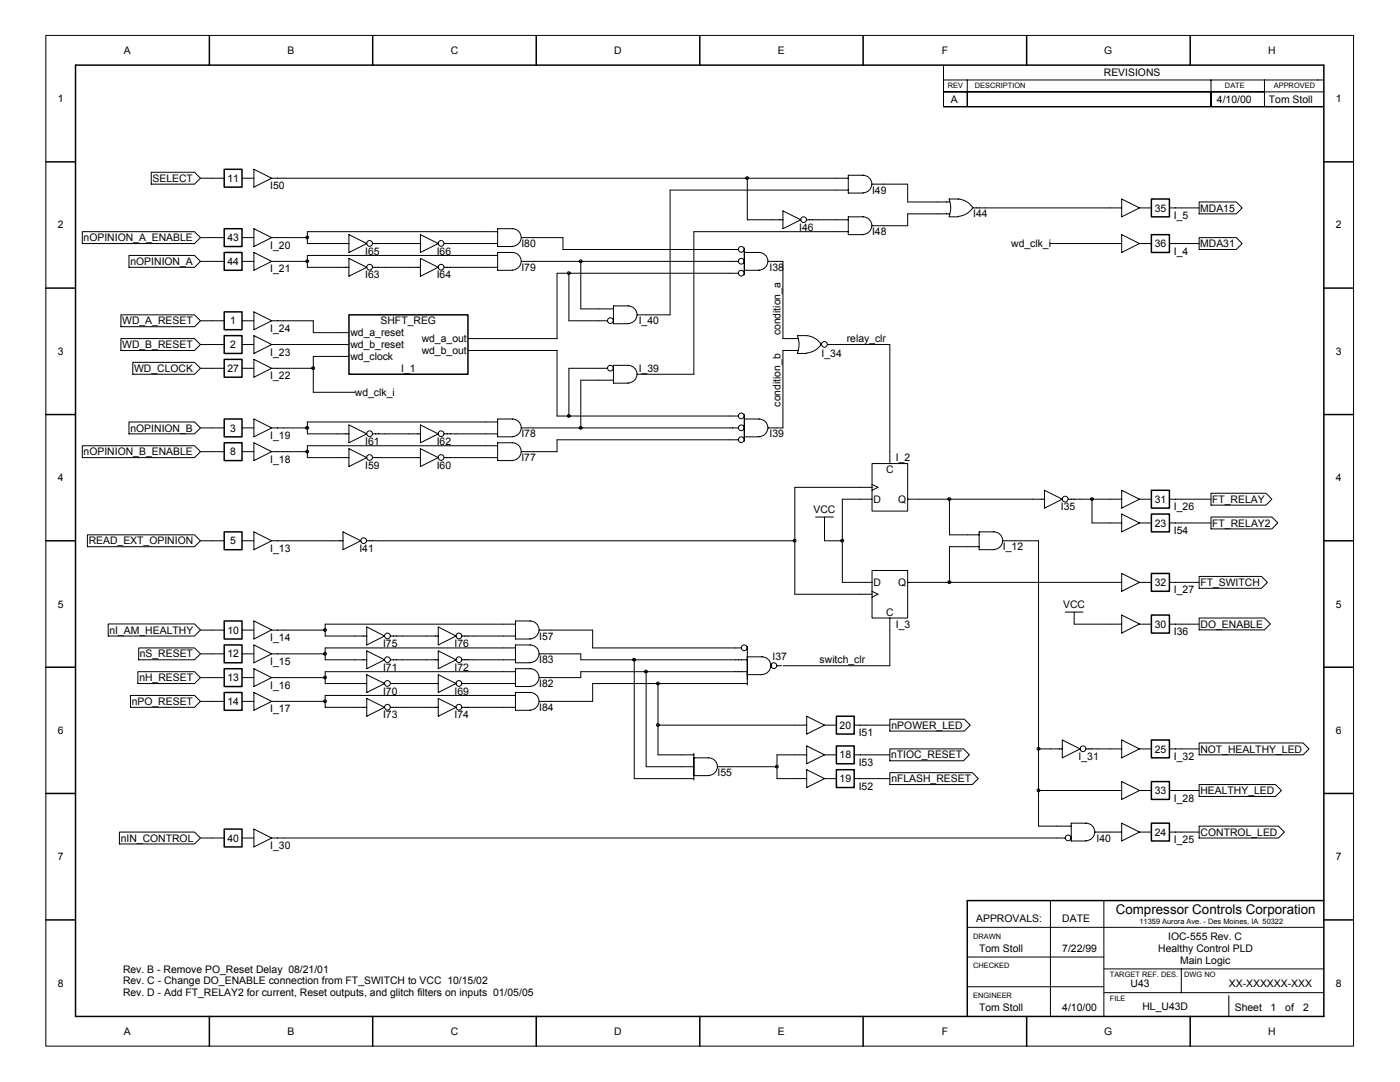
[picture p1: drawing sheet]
<svg xmlns="http://www.w3.org/2000/svg" width="279mm" height="216mm" viewBox="0 0 279 216" stroke-linecap="round" stroke-linejoin="round" font-family="sans-serif">
<g fill="none" stroke="#000" stroke-width=".2">
<path d="M9.1 7.1h261v201.6h-261zM188.3 18.3h4.7v3h-4.7zM188.3 13v5.3h75.9M188.3 16h75.9M193 18.3h48.7v3h-48.7zM193 16v2.3M241.7 18.3h10.6v3h-10.6zM241.7 16v2.3M252.3 16v2.3M30.2 34.4h8.6l1.2 1.2-1.2 1.1h-8.6zM40 35.6h4.7M48.3 35.6h2.4"/>
<path d="M50.7 33.8l3.5 1.8-3.5 1.7zM54.2 35.6h115.1M149.1 35.6v8.3h7.2M169.3 37.9h-35.6v24.9h-6.5M172.2 38.5a1.76 1.76 0 0 0 1.8-1.8 1.76 1.76 0 0 0-1.8-1.7h-2.9v3.5h3M174 36.7h7.1v3.6h8.4M188.3 21.3h75.9M189.4 39.7a4.8 4.8 0 0 1 0 3.5M189.5 39.7a4.4 4.4 0 0 1 4.6 1.7 3.8 3.8 0 0 1-2.9 1.8M223.9 39.7l3.5 1.8-3.5 1.8zM16.4 46.2h22.4l1.2 1.2-1.2 1.2h-22.4zM25.7 51h13.1l1.2 1.2-1.2 1.1h-13.1z"/>
<path d="M40 52.2h4.7M40 47.4h4.7M48.3 52.2h2.4M48.3 47.4h2.4M50.7 45.6l3.5 1.8-3.5 1.8zM50.7 50.4l3.5 1.8-3.5 1.7zM54.2 52.2h7.1M54.2 47.4h7.1M69.6 51.6l3.6 1.7-3.6 1.8zM69.6 46.8l3.6 1.8-3.6 1.8zM74.4 53.3h9.5M74.4 48.6h9.5"/>
<path d="M83.9 51.6l3.6 1.7-3.6 1.8zM83.9 46.8l3.6 1.8-3.6 1.8zM88.6 53.3h10.7M88.6 48.6h10.7M99.3 51h-38v2.3h8.3M99.3 46.2h-38v2.4h8.3M102.2 50.4a1.76 1.76 0 0 1 1.8 1.7 1.76 1.76 0 0 1-1.8 1.8M102.2 45.6a1.76 1.76 0 0 1 1.8 1.8 1.76 1.76 0 0 1-1.8 1.7M102.3 50.4h-3v3.5h3M102.3 45.6h-3v3.6h3M104.1 52.2h43.3M104.1 47.4h8.3v2.4h35"/>
<path d="M113.5 54.5v9.5h7.7M115.9 52.2v9.4h6.5M147.4 54.5h-36.2v13.1h-17.8M148.5 53.9h3M148.5 50.4h3M148.5 49.5v5.3M151.5 50.4a1.76 1.76 0 0 1 1.7 1.7 1.76 1.76 0 0 1-1.7 1.8M153.3 52.2h3v15.4h2.9M156.3 42.1l3.5 1.8-3.5 1.7zM161 43.9h8.3M169.3 43.3h2.9a1.76 1.76 0 0 1 1.8 1.7 1.76 1.76 0 0 1-1.8 1.8h-2.9zM169.3 46.2h-30.8v28.5h-11.3"/>
<path d="M189.5 42.7h-8.4v2.3h-7.1M189.5 43.3h1.8M194.2 41.5h29.7M209.6 48.6h14.3M223.9 46.8l3.5 1.8-3.5 1.8zM227.4 41.5h2.4M227.4 48.6h2.4M233.4 41.5h5.9M233.4 48.6h5.9M239.3 40.3h7.4l1.2 1.2-1.2 1.2h-7.4zM239.3 47.4h7.4l1.2 1.2-1.2 1.2h-7.4zM24.1 62.8h14.7l1.2 1.2-1.2 1.2h-14.7z"/>
<path d="M24.1 67.6h14.7l1.2 1.1-1.2 1.2h-14.7zM26.5 72.3h12.3l1.2 1.2-1.2 1.2h-12.3zM40 68.7h4.7M40 64h4.7M40 73.5h4.7M48.3 68.7h2.4M48.3 64h2.4M48.3 73.5h2.4M50.7 71.7l3.5 1.8-3.5 1.8zM50.7 67l3.5 1.7-3.5 1.8zM50.7 62.2l3.5 1.8-3.5 1.8zM54.2 68.7h15.4"/>
<path d="M54.2 64h8.3v2.4h7.1M54.2 73.5h8.3M69.6 71.1h-7.1v7.2h8.3M93.4 69.9h17.8v13.1h36.2M121.2 73.5h-7.7v9.5M122.4 75.9h-6.5v9.5M125.3 61a1.76 1.76 0 0 1 1.8 1.8 1.76 1.76 0 0 1-1.8 1.8M125.3 72.9a1.76 1.76 0 0 1 1.8 1.8 1.76 1.76 0 0 1-1.8 1.7M125.4 61h-3v3.6h3M125.4 72.9h-3v3.6h3M159.1 66.9a4.8 4.8 0 0 1 0 3.6M159.2 69.9h-2.9v15.5h-3"/>
<path d="M159.2 67h1.8M159.2 70.5h1.8M161 67a3.8 3.8 0 0 1 2.9 1.7 3.8 3.8 0 0 1-2.9 1.7M165.1 68.7h12.5v23.8M16.4 88.9h22.4l1.2 1.2-1.2 1.2h-22.4zM25.7 84.2h13.1l1.2 1.2-1.2 1.2h-13.1zM40 85.4h4.7M40 90.1h4.7M48.3 85.4h2.4M48.3 90.1h2.4M50.7 88.3l3.5 1.8-3.5 1.8zM50.7 83.6l3.5 1.8-3.5 1.8z"/>
<path d="M54.2 85.4h7.1M54.2 90.1h7.1M69.6 89.5l3.6 1.8-3.6 1.8zM69.6 84.8l3.6 1.8-3.6 1.7zM74.4 91.3h9.5M74.4 86.6h9.5M83.9 89.5l3.6 1.8-3.6 1.8zM83.9 84.8l3.6 1.8-3.6 1.7zM88.6 91.3h10.7M88.6 86.6h10.7M99.3 88.9h-38v2.4h8.3M99.3 84.2h-38v2.4h8.3"/>
<path d="M102.2 88.3a1.76 1.76 0 0 1 1.8 1.8 1.76 1.76 0 0 1-1.8 1.8M102.2 83.6a1.76 1.76 0 0 1 1.8 1.8 1.76 1.76 0 0 1-1.8 1.7M102.3 83.6h-3v3.6h3M102.3 88.3h-3v3.6h3M104.1 85.4h43.3M147.4 87.8h-36.2v2.3h-7.1M148.5 82.7v5.4M148.5 87.2h3M148.5 83.6h3M151.5 83.6a1.76 1.76 0 0 1 1.7 1.8 1.76 1.76 0 0 1-1.7 1.7M174 92.5h7.1v9.5h-7.1zM174 99.6h-5.9v16.6h5.9"/>
<path d="M174 96.6l1.2 .6-1.2 .6M174 97.2h-15.4v21.4h15.4M181.1 99.6h27.3M189.5 99.6v7.1h5.9M208.4 97.8l3.6 1.8-3.6 1.8zM213.2 99.6h10.7M217.9 99.6v4.8h6M223.9 97.8l3.5 1.8-3.5 1.8zM227.4 99.6h2.4M233.4 99.6h8.3M241.7 98.4h10.9l1.2 1.2-1.2 1.2h-10.9zM17.4 106.7h21.4l1.2 1.2-1.2 1.2h-21.4z"/>
<path d="M40 107.9h4.7M48.3 107.9h2.4M50.7 106.1l3.5 1.8-3.5 1.8zM54.2 107.9h14.3M68.5 106.1l3.5 1.8-3.5 1.8zM73.2 107.9h85.4M162.8 103.2h3.5M164.5 103.2v4.7h3.6M174 113.8h7.1v9.5h-7.1zM174 118l1.2 .6-1.2 .6M181.1 116.2h42.8M195.4 109.1h-5.9v7.1"/>
<path d="M198.3 106.1a1.76 1.76 0 0 1 1.8 1.8 1.76 1.76 0 0 1-1.8 1.7M198.4 106.1h-3v3.6h3M200.2 107.9h7.1v56.9h6.5M223.9 102.6l3.5 1.8-3.5 1.7zM223.9 114.4l3.5 1.8-3.5 1.8zM227.4 116.2h2.4M227.4 104.4h2.4M233.4 116.2h5.9M233.4 104.4h8.3M239.3 115h12.5l1.1 1.2-1.1 1.2h-12.5zM241.7 103.2h12.1l1.2 1.2-1.2 1.1h-12.1zM21.6 124.5h17.2l1.2 1.2-1.2 1.2h-17.2z"/>
<path d="M26 138.8h12.8l1.2 1.2-1.2 1.1h-12.8zM27.5 134h11.3l1.2 1.2-1.2 1.2h-11.3zM27.7 129.3h11.1l1.2 1.2-1.2 1.2h-11.1zM40 135.2h4.7M40 130.5h4.7M40 140h4.7M40 125.7h4.7M48.3 135.2h2.4M48.3 130.5h2.4M48.3 140h2.4M48.3 125.7h2.4M50.7 138.2l3.5 1.8-3.5 1.7z"/>
<path d="M50.7 133.4l3.5 1.8-3.5 1.8zM50.7 128.7l3.5 1.8-3.5 1.7zM50.7 123.9l3.5 1.8-3.5 1.8zM54.2 135.2h10.7M54.2 130.5h10.7M54.2 140h10.7M54.2 125.7h10.7M73.2 134.6l3.6 1.8-3.6 1.8zM73.2 129.9l3.6 1.8-3.6 1.7zM73.2 139.4l3.6 1.7-3.6 1.8zM73.2 125.1l3.6 1.8-3.6 1.8v-3.6M77.9 131.7h9.6"/>
<path d="M77.9 136.4h9.6M77.9 126.9h9.6M87.5 134.6l3.5 1.8-3.5 1.8zM87.5 129.9l3.5 1.8-3.5 1.7zM87.5 139.4l3.5 1.7-3.5 1.8zM87.5 125.1l3.5 1.8-3.5 1.8v-3.6M92.2 131.7h10.7M92.2 136.4h10.7M92.2 126.9h10.7M102.9 129.3h-38v2.4h8.3M102.9 134h-38v2.4h8.3M102.9 138.8h-38v2.3h8.3"/>
<path d="M102.9 124.5h-38v2.4h8.3M105.8 133.4a1.76 1.76 0 0 1 1.8 1.8 1.76 1.76 0 0 1-1.8 1.7M105.8 128.7a1.76 1.76 0 0 1 1.8 1.8 1.76 1.76 0 0 1-1.8 1.7M105.8 138.2a1.76 1.76 0 0 1 1.8 1.7 1.76 1.76 0 0 1-1.8 1.8M105.8 123.9a1.78 1.78 0 0 1 1.8 1.8 1.78 1.78 0 0 1-1.8 1.8M105.8 133.4h-2.9v3.6h2.9M105.8 123.9h-2.9v3.6h2.9M105.8 128.7h-2.9v3.5h2.9M105.8 138.2h-2.9v3.5h2.9M107.6 125.7h10.7v3.6h29.7M107.6 130.5h8.3v1.2h33.2M126.6 131.7v23.7h11.9"/>
<path d="M128.9 134v19h9.6M131.3 136.4v14.2h7.2M149.1 134h-33.2v1.2h-8.3M149.1 136.4h-30.8v3.6h-10.7M149.1 129v7.7M149.1 131.1h3M149.1 134.6h3M152.1 131.1a1.76 1.76 0 0 1 1.7 1.7 1.76 1.76 0 0 1-1.7 1.8M155.1 132.8h.9M177.6 123.3v9.5h-21.3M212.6 122.1h3.6M214.4 122.1v2.4h9.5"/>
<path d="M223.9 122.7l3.5 1.8-3.5 1.8zM227.4 124.5h2.4M233.4 124.5h5.9M239.3 123.3h13l1.2 1.2-1.2 1.2h-13zM77.9 141.1h9.6M92.2 141.1h10.7M131.3 144.7h29.7M138.5 154.8h2.9M138.5 151.2h2.9M138.5 150.3v5.4M141.4 151.2a1.76 1.76 0 0 1 1.8 1.8 1.76 1.76 0 0 1-1.8 1.7M143.2 153h11.9"/>
<path d="M161 153.6l3.5 1.8-3.5 1.7zM161 142.9l3.5 1.8-3.5 1.8zM161 148.8l3.5 1.8-3.5 1.8zM161 150.6h-5.9v4.8h5.9M164.5 150.6h2.4M164.5 155.4h2.4M164.5 144.7h2.4M170.5 150.6h7.1M170.5 155.4h7.1M170.5 144.7h7.1M177.6 143.5h14.8l1.2 1.2-1.2 1.2h-14.8zM177.6 149.4h14.7l1.2 1.2-1.2 1.2h-14.7z"/>
<path d="M177.6 154.2h16.5l1.1 1.2-1.1 1.1h-16.5zM207.3 149.4h4.7M207.3 157.7h16.6M212 147.7l3.6 1.7-3.6 1.8zM216.7 149.4h7.2M223.9 156l3.5 1.7-3.5 1.8zM223.9 147.7l3.5 1.7-3.5 1.8zM227.4 149.4h2.4M227.4 157.7h2.4M233.4 149.4h5.9M233.4 157.7h5.9M239.3 148.3h20.8l1.1 1.1-1.1 1.2h-20.8z"/>
<path d="M239.3 156.5h15.3l1.1 1.2-1.1 1.2h-15.3zM23.8 166h15l1.2 1.2-1.2 1.2h-15zM40 167.2h4.7M48.3 167.2h2.4M50.7 165.4l3.5 1.8-3.5 1.8zM54.2 167.2h158.4M209.6 179.7v23.1M216.7 164.3a1.76 1.76 0 0 1 1.8 1.7 1.76 1.76 0 0 1-1.8 1.8M216.7 164.3h-2.9v3.5h2.9M218.5 166h5.4M220.3 179.7v23.1M223.9 164.3l3.5 1.7-3.5 1.8z"/>
<path d="M227.4 166h2.4M233.4 166h5.9M239.3 164.8h15.8l1.2 1.2-1.2 1.2h-15.8zM193 185h71.2M193 191h27.3M193 196.9h27.3M220.3 198.1h43.9M220.3 193.3h43.9M235.8 193.3v4.8M245.2 198.7v4.1"/>
<circle cx="149.1" cy="35.5" r=".29"/>
<circle cx="61.3" cy="47.4" r=".29"/>
<circle cx="61.3" cy="52.1" r=".29"/>
<circle cx="73.8" cy="48.6" r=".57"/>
<circle cx="73.8" cy="53.3" r=".57"/>
<circle cx="88" cy="48.6" r=".57"/>
<circle cx="88" cy="53.3" r=".57"/>
<circle cx="113.5" cy="54.5" r=".29"/>
<circle cx="115.9" cy="52.1" r=".29"/>
<circle cx="147.9" cy="52.1" r=".57"/>
<circle cx="147.9" cy="54.5" r=".57"/>
<circle cx="147.9" cy="49.8" r=".57"/>
<circle cx="160.4" cy="43.8" r=".57"/>
<circle cx="62.5" cy="73.5" r=".29"/>
<circle cx="121.8" cy="64" r=".57"/>
<circle cx="121.8" cy="73.5" r=".57"/>
<circle cx="164.5" cy="68.7" r=".57"/>
<circle cx="61.3" cy="90.1" r=".29"/>
<circle cx="61.3" cy="85.4" r=".29"/>
<circle cx="73.8" cy="86.5" r=".57"/>
<circle cx="73.8" cy="91.3" r=".57"/>
<circle cx="88" cy="86.5" r=".57"/>
<circle cx="88" cy="91.3" r=".57"/>
<circle cx="113.5" cy="83" r=".29"/>
<circle cx="115.9" cy="85.4" r=".29"/>
<circle cx="147.9" cy="87.7" r=".57"/>
<circle cx="147.9" cy="83" r=".57"/>
<circle cx="147.9" cy="85.4" r=".57"/>
<circle cx="189.5" cy="99.6" r=".29"/>
<circle cx="212.6" cy="99.6" r=".57"/>
<circle cx="217.9" cy="99.6" r=".29"/>
<circle cx="72.6" cy="107.9" r=".57"/>
<circle cx="158.6" cy="107.9" r=".29"/>
<circle cx="168.1" cy="107.9" r=".29"/>
<circle cx="189.5" cy="116.2" r=".29"/>
<circle cx="64.9" cy="135.2" r=".29"/>
<circle cx="64.9" cy="130.4" r=".29"/>
<circle cx="64.9" cy="125.7" r=".29"/>
<circle cx="64.9" cy="139.9" r=".29"/>
<circle cx="77.3" cy="126.9" r=".57"/>
<circle cx="77.3" cy="131.6" r=".57"/>
<circle cx="77.3" cy="136.4" r=".57"/>
<circle cx="91.6" cy="126.9" r=".57"/>
<circle cx="91.6" cy="131.6" r=".57"/>
<circle cx="91.6" cy="136.4" r=".57"/>
<circle cx="126.5" cy="131.6" r=".29"/>
<circle cx="128.9" cy="134" r=".29"/>
<circle cx="131.3" cy="136.4" r=".29"/>
<circle cx="148.5" cy="129.3" r=".57"/>
<circle cx="154.5" cy="132.8" r=".57"/>
<circle cx="77.3" cy="141.1" r=".57"/>
<circle cx="91.6" cy="141.1" r=".57"/>
<circle cx="131.3" cy="144.7" r=".29"/>
<circle cx="155" cy="153" r=".29"/>
<circle cx="207.2" cy="157.7" r=".29"/>
<circle cx="207.2" cy="149.4" r=".29"/>
<circle cx="216.1" cy="149.4" r=".57"/>
<circle cx="213.2" cy="167.2" r=".57"/>
</g>
<g fill="none" stroke="#000" stroke-width=".3">
<path d="M15.1 13h249.1v189.8h-249.1zM41.8 7.1v5.9M74.4 7.1v5.9M107 7.1v5.9M139.7 7.1v5.9M172.3 7.1v5.9M204.9 7.1v5.9M237.5 7.1v5.9M9.1 32.3h6M44.7 33.8h3.6v3.5h-3.6zM229.8 39.7h3.6v3.6h-3.6zM264.2 32.3h5.9"/>
<path d="M9.1 57.5h6M44.7 45.6h3.6v3.6h-3.6zM44.7 50.4h3.6v3.5h-3.6zM229.8 46.8h3.6v3.6h-3.6zM264.2 57.5h5.9M44.7 71.7h3.6v3.6h-3.6zM44.7 67h3.6v3.5h-3.6zM44.7 62.2h3.6v3.6h-3.6zM69.6 62.8h23.8v11.9h-23.8zM9.1 82.7h6M44.7 88.3h3.6v3.6h-3.6zM44.7 83.6h3.6v3.6h-3.6z"/>
<path d="M229.8 97.8h3.6v3.6h-3.6zM264.2 82.7h5.9M9.1 107.9h6M44.7 106.1h3.6v3.6h-3.6zM229.8 102.6h3.6v3.5h-3.6zM229.8 114.4h3.6v3.6h-3.6zM264.2 107.9h5.9M9.1 133.1h6M44.7 138.2h3.6v3.5h-3.6zM44.7 133.4h3.6v3.6h-3.6zM44.7 128.7h3.6v3.5h-3.6zM44.7 123.9h3.6v3.6h-3.6z"/>
<path d="M229.8 122.7h3.6v3.6h-3.6zM264.2 133.1h5.9M9.1 158.3h6M166.9 153.6h3.6v3.5h-3.6zM166.9 142.9h3.6v3.6h-3.6zM166.9 148.8h3.6v3.6h-3.6zM229.8 156h3.6v3.5h-3.6zM229.8 147.7h3.6v3.5h-3.6zM264.2 158.3h5.9M44.7 165.4h3.6v3.6h-3.6zM229.8 164.3h3.6v3.5h-3.6zM264.2 179.7h-71.2v23.1"/>
<path d="M9.1 183.6h6M264.2 183.6h5.9M41.8 202.8v5.9M74.4 202.8v5.9M107 202.8v5.9M139.7 202.8v5.9M172.3 202.8v5.9M204.9 202.8v5.9M237.5 202.8v5.9"/>
</g>
<text font-size="2.7" x="222.7" y="182.4">Compressor Controls Corporation</text>
<g font-size="2.1">
<text x="24.7" y="10.8">A</text>
<text x="57.4" y="10.8">B</text>
<text x="90" y="10.8">C</text>
<text x="122.6" y="10.8">D</text>
<text x="155.2" y="10.8">E</text>
<text x="188" y="10.8">F</text>
<text x="220.4" y="10.8">G</text>
<text x="253.1" y="10.8">H</text>
<text x="220.3" y="15.2">REVISIONS</text>
<text x="11.5" y="20.4">1</text>
<text x="189.8" y="20.5">A</text>
<text x="242.9" y="20.5">4/10/00</text>
<text x="253.2" y="20.5">Tom Stoll</text>
<text x="266.6" y="20.4">1</text>
<text x="30.4" y="36.3">SELECT</text>
<text x="45.4" y="36.3">11</text>
<text x="53.9" y="37.8">I50</text>
<text x="174" y="38.7">I49</text>
<text x="11.5" y="45.6">2</text>
<text x="159.5" y="46.1">I46</text>
<text x="174" y="46.9">I48</text>
<text x="194.2" y="43.4">I44</text>
<text x="230.5" y="42.2">35</text>
<text x="234.3" y="43.7">I_5</text>
<text x="239.5" y="42.2">MDA15</text>
<text x="266.6" y="45.6">2</text>
<text x="16.7" y="48.1">nOPINION_A_ENABLE</text>
<text x="26" y="52.9">nOPINION_A</text>
<text x="45.4" y="48.1">43</text>
<text x="45.4" y="52.9">44</text>
<text x="53.9" y="49.6">I_20</text>
<text x="72.9" y="50.8">I65</text>
<text x="87.2" y="50.8">I66</text>
<text x="104.1" y="49.3">I80</text>
<text x="201.8" y="49.3">wd_clk_i</text>
<text x="230.5" y="49.3">36</text>
<text x="234.3" y="50.8">I_4</text>
<text x="239.5" y="49.3">MDA31</text>
<text x="53.9" y="54.4">I_21</text>
<text x="72.9" y="55.5">I63</text>
<text x="87.2" y="55.5">I64</text>
<text x="104.1" y="54.1">I79</text>
<text x="153.6" y="54.1">I38</text>
<text x="24.4" y="64.7">WD_A_RESET</text>
<text x="45.9" y="64.7">1</text>
<text x="75.9" y="64.7">SHFT_REG</text>
<text x="127.5" y="64.7">I_40</text>
<text x="11.5" y="70.8">3</text>
<text x="24.4" y="69.5">WD_B_RESET</text>
<text x="45.9" y="69.5">2</text>
<text x="53.9" y="71">I_23</text>
<text x="53.9" y="66.2">I_24</text>
<text x="69.9" y="67.1">wd_a_reset</text>
<text x="69.9" y="69.5">wd_b_reset</text>
<text x="69.9" y="71.8">wd_clock</text>
<text x="84.2" y="68.3">wd_a_out</text>
<text x="84.2" y="70.7">wd_b_out</text>
<text x="155.7" y="66.9" transform="rotate(-90 155.7 66.9)">condition_a</text>
<text x="164" y="71.2">I_34</text>
<text x="169" y="68.3">relay_clr</text>
<text x="266.6" y="70.8">3</text>
<text x="26.8" y="74.2">WD_CLOCK</text>
<text x="45.4" y="74.2">27</text>
<text x="53.9" y="75.7">I_22</text>
<text x="80.1" y="74.2">I_1</text>
<text x="127.5" y="74.2">I_39</text>
<text x="70.8" y="79">wd_clk_i</text>
<text x="155.7" y="81.2" transform="rotate(-90 155.7 81.2)">condition_b</text>
<text x="26" y="86.1">nOPINION_B</text>
<text x="45.9" y="86.1">3</text>
<text x="53.9" y="87.6">I_19</text>
<text x="72.9" y="88.8">I61</text>
<text x="87.2" y="88.8">I62</text>
<text x="104.1" y="87.3">I78</text>
<text x="153.6" y="87.3">I39</text>
<text x="16.7" y="90.8">nOPINION_B_ENABLE</text>
<text x="45.9" y="90.8">8</text>
<text x="53.9" y="92.3">I_18</text>
<text x="72.9" y="93.5">I59</text>
<text x="87.2" y="93.5">I60</text>
<text x="104.1" y="92">I77</text>
<text x="176.8" y="94.4">C</text>
<text x="178.8" y="92">I_2</text>
<text x="11.5" y="96">4</text>
<text x="174.3" y="100.3">D</text>
<text x="179.2" y="100.3">Q</text>
<text x="211.7" y="101.8">I35</text>
<text x="230.5" y="100.3">31</text>
<text x="234.3" y="101.8">I_26</text>
<text x="241.9" y="100.3">FT_RELAY</text>
<text x="266.6" y="96">4</text>
<text x="162.3" y="102.4">VCC</text>
<text x="230.5" y="105.1">23</text>
<text x="234.3" y="106.6">I54</text>
<text x="241.9" y="105.1">FT_RELAY2</text>
<text x="17.7" y="108.6">READ_EXT_OPINION</text>
<text x="45.9" y="108.6">5</text>
<text x="53.9" y="110.1">I_13</text>
<text x="71.7" y="110.1">I41</text>
<text x="200.2" y="109.8">I_12</text>
<text x="174.3" y="116.9">D</text>
<text x="179.2" y="116.9">Q</text>
<text x="230.5" y="116.9">32</text>
<text x="234.3" y="118.4">I_27</text>
<text x="239.6" y="116.9">FT_SWITCH</text>
<text x="11.5" y="121.2">5</text>
<text x="176.8" y="122.9">C</text>
<text x="178.8" y="125.3">I_3</text>
<text x="212.2" y="121.4">VCC</text>
<text x="230.5" y="125.3">30</text>
<text x="239.6" y="125.3">DO_ENABLE</text>
<text x="266.6" y="121.2">5</text>
<text x="21.8" y="126.4">nI_AM_HEALTHY</text>
<text x="27.9" y="131.2">nS_RESET</text>
<text x="45.4" y="131.2">12</text>
<text x="45.4" y="126.4">10</text>
<text x="53.9" y="127.9">I_14</text>
<text x="76.5" y="129.1">I75</text>
<text x="90.7" y="129.1">I76</text>
<text x="107.6" y="127.6">I57</text>
<text x="154.2" y="131.8">I37</text>
<text x="234.3" y="126.7">I36</text>
<text x="27.8" y="135.9">nH_RESET</text>
<text x="45.4" y="135.9">13</text>
<text x="53.9" y="137.4">I_16</text>
<text x="53.9" y="132.7">I_15</text>
<text x="76.5" y="133.9">I71</text>
<text x="90.7" y="133.9">I72</text>
<text x="107.6" y="137.1">I82</text>
<text x="107.6" y="132.4">I83</text>
<text x="163.6" y="132.4">switch_clr</text>
<text x="26.3" y="140.7">nPO_RESET</text>
<text x="45.4" y="140.7">14</text>
<text x="53.9" y="142.2">I_17</text>
<text x="76.5" y="138.6">I70</text>
<text x="76.5" y="143.3">I73</text>
<text x="90.7" y="138.6">I69</text>
<text x="90.7" y="143.3">I74</text>
<text x="107.6" y="141.9">I84</text>
<text x="11.5" y="146.4">6</text>
<text x="167.6" y="145.4">20</text>
<text x="171.4" y="146.9">I51</text>
<text x="177.9" y="145.4">nPOWER_LED</text>
<text x="266.6" y="146.4">6</text>
<text x="143.2" y="154.9">I55</text>
<text x="167.6" y="151.3">18</text>
<text x="171.4" y="152.8">I53</text>
<text x="177.8" y="151.3">nTIOC_RESET</text>
<text x="215.3" y="151.6">I_31</text>
<text x="230.5" y="150.2">25</text>
<text x="234.3" y="151.6">I_32</text>
<text x="239.6" y="150.2">NOT_HEALTHY_LED</text>
<text x="167.6" y="156.1">19</text>
<text x="171.4" y="157.6">I52</text>
<text x="177.9" y="156.1">nFLASH_RESET</text>
<text x="230.5" y="158.5">33</text>
<text x="234.3" y="159.9">I_28</text>
<text x="239.6" y="158.5">HEALTHY_LED</text>
<text x="24.1" y="167.9">nIN_CONTROL</text>
<text x="45.4" y="167.9">40</text>
<text x="218.8" y="167.9">I40</text>
<text x="230.5" y="166.8">24</text>
<text x="239.6" y="166.8">CONTROL_LED</text>
<text x="11.5" y="171.7">7</text>
<text x="53.9" y="169.4">I_30</text>
<text x="234.3" y="168.2">I_25</text>
<text x="266.6" y="171.7">7</text>
<text x="194.8" y="184">APPROVALS:</text>
<text x="212" y="184">DATE</text>
<text x="195.4" y="189.9">Tom Stoll</text>
<text x="212" y="189.9">7/22/99</text>
<text x="231.1" y="189.9">Healthy Control PLD</text>
<text x="233.1" y="187.5">IOC-555 Rev. C</text>
<text x="11.5" y="196.9">8</text>
<text x="24.6" y="196.4">Rev. C - Change DO_ENABLE connection from FT_SWITCH to VCC 10/15/02</text>
<text x="24.6" y="194.1">Rev. B - Remove PO_Reset Delay 08/21/01</text>
<text x="225.6" y="197">U43</text>
<text x="235.5" y="192.3">Main Logic</text>
<text x="245.2" y="197">XX-XXXXXX-XXX</text>
<text x="266.6" y="196.9">8</text>
<text x="24.6" y="198.8">Rev. D - Add FT_RELAY2 for current, Reset outputs, and glitch filters on inputs 01/05/05</text>
<text x="195.4" y="201.8">Tom Stoll</text>
<text x="212" y="201.8">4/10/00</text>
<text x="228" y="201.5">HL_U43D</text>
<text x="246.4" y="201.8">Sheet</text>
<text x="253.5" y="201.8">1</text>
<text x="256.5" y="201.8">of</text>
<text x="260.1" y="201.8">2</text>
<text x="24.7" y="206.5">A</text>
<text x="57.4" y="206.5">B</text>
<text x="90" y="206.5">C</text>
<text x="122.6" y="206.5">D</text>
<text x="155.2" y="206.5">E</text>
<text x="188" y="206.5">F</text>
<text x="220.4" y="206.5">G</text>
<text x="253.1" y="206.5">H</text>
</g>
<g font-size="1.5">
<text x="189.1" y="17.7">REV</text>
<text x="194.6" y="17.7">DESCRIPTION</text>
<text x="244.5" y="17.7">DATE</text>
<text x="254.2" y="17.7">APPROVED</text>
<text x="227.4" y="184.3">11359 Aurora Ave. - Des Moines, IA 50322</text>
<text x="194.2" y="187.3">DRAWN</text>
<text x="194.2" y="193.2">CHECKED</text>
<text x="221.5" y="195">TARGET REF. DES.</text>
<text x="236.3" y="195">DWG NO</text>
<text x="194.2" y="199.1">ENGINEER</text>
<text x="221.5" y="199.7">FILE</text>
</g>
</svg>
